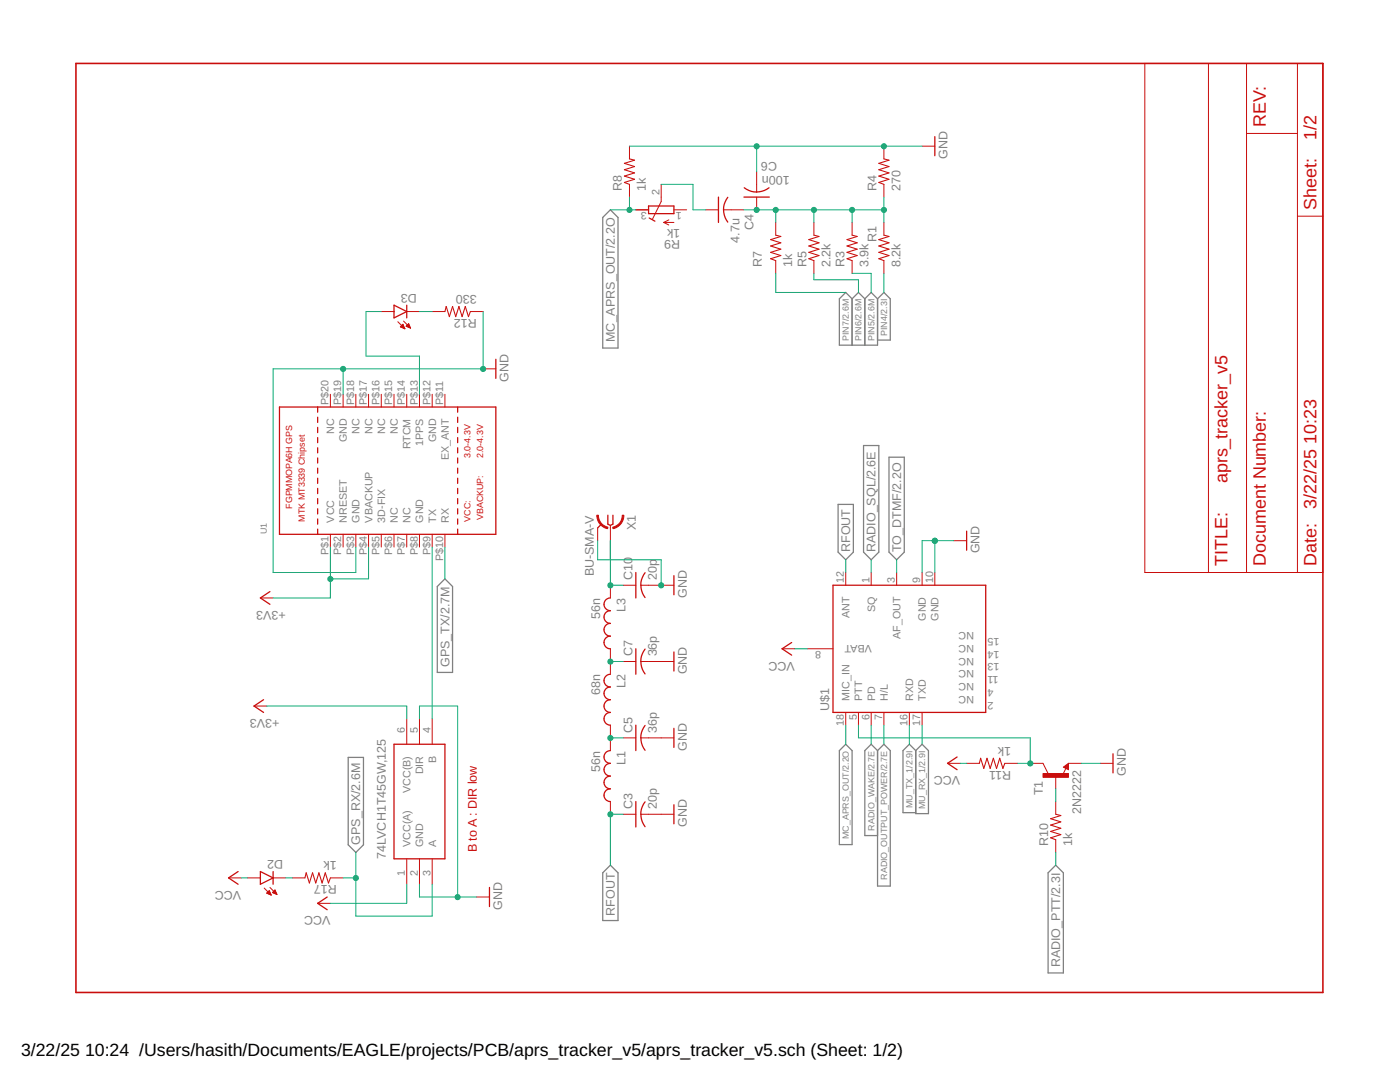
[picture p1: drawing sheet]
<svg xmlns="http://www.w3.org/2000/svg" width="279mm" height="216mm" viewBox="0 0 279 216" stroke-linecap="round" stroke-linejoin="round" font-family="sans-serif">
<g fill="none" stroke="#808080" stroke-width=".25">
<path d="M121.8 41.9l1.5 1.5v26h-3v-26zM170.1 59.6l-1.3-1.2-1.3 1.2v9.3h7.6v-9.3M170.1 59.6v9.3M170.1 59.6l1.2-1.2 1.3 1.2M172.6 59.6v9.3M172.6 59.6l1.3-1.2 1.2 1.2M175.1 59.6l1.3-1.2 1.3 1.2v8.3h-2.6M172.3 88.9h3.1v21.3l-1.5 1.5-1.6-1.5zM177.4 91.2h3.1v19l-1.6 1.5-1.5-1.5zM88.8 115.5l1.5 1.5v17.2h-3v-17.2zM167.3 100.6h3v9.6l-1.5 1.5-1.5-1.5zM69.5 151.1h3v17.5l-1.5 1.5-1.5-1.5z"/>
<path d="M168.8 148.5l1.3 1.3v18.7h-2.6v-18.7zM175.1 149.8l-1.2-1.3-1.3 1.3v16.9h2.5M176.4 148.5l1.3 1.3v27h-2.6v-27zM182.8 149.8l-1.3-1.3-1.3 1.3v12.4h2.6M184 148.5l1.3 1.3v12.5h-2.5v-12.5zM120.3 174.2l1.5-1.6 1.5 1.6v9.5h-3zM210.7 172.6l1.5 1.6v19.9h-3v-19.9z"/>
</g>
<g fill="none" stroke="#c90d0c" stroke-width=".2">
<path d="M228.5 12.7h35.5v101.5h-35.5zM241.2 12.7v101.5M248.8 12.7v101.5M258.9 12.7v101.5M125.6 29.2v2.5M125.6 36.8v2.5M132 36.8v3.4l-1.8 3.5M151 34.2v4.1M151 39.3v2.6M176.4 29.2v2.5M176.4 36.8v2.5M184 29.2h2.6"/>
<path d="M248.8 26.6h10.1M126.9 41.9h2.5M132.5 44.4h2M132.5 44.4l1 .5M133.5 43.9l-1 .5M134.5 41.9h2.5M140.8 41.9h2.6M144.4 41.9h4.1M154.8 44.4v2.5M154.8 52v2.5M162.4 44.4v2.5M162.4 52v2.5"/>
<path d="M170.1 44.4v2.5M170.1 52v2.5M176.4 44.4v2.5M176.4 52v2.5M258.9 43.1h5.1M65.9 78.7v2.5M68.5 78.7v2.5M71 78.7v2.5M73.6 78.7v2.5M76.1 78.7v2.5M76.1 62.2h2.5M78.6 78.7v2.5"/>
<path d="M79.4 64.2l1.4 1.4M79.9 65.2l.5-.5 .4 .9zM79.9 65.2h.1M80.1 65.1v.2M80.2 64.9v.4M80.3 64.8v.6M80.4 64.7v.7M80.5 64.1l1.4 1.4M80.5 65v.5M80.7 65.3v.3M80.8 65.6h.1M81 65.1l.6-.5 .3 .9z"/>
<path d="M81.2 65v.1M81.2 78.7v2.5M81.2 62.2h2.5M81.3 64.9v.3M81.4 64.7v.5M81.5 64.6v.7M81.6 64.8v.5M81.7 65v.4M81.9 65.3v.1M83.7 78.7v2.5M86.3 78.7v2.5M86.3 62.2h2.5"/>
<path d="M88.8 78.7v2.5M93.9 62.2h2.5M96.4 73.6h2.6M52 119.3h2.5M65.9 106.6v2.6M68.5 106.6v2.6M71 106.6v2.6M73.6 106.6v2.6M76.1 106.6v2.6M78.6 106.6v2.6M81.2 106.6v2.6M83.7 106.6v2.6"/>
<path d="M86.3 106.6v2.6M88.8 106.6v2.6M119.3 105.3v2.6M121.8 104.8v3.1M121.8 116.8v2.5M124.4 116.8h2.5M127.9 116.8h6.6M168.8 114.2v2.6M173.9 114.2v2.6M178.9 114.2v2.6M184 114.2v2.6M186.6 114.2v2.6"/>
<path d="M190.4 107.9h2.5M121.8 129.5v5M124.4 132h2.5M127.9 132h6.6M156.1 129.5h2.5M161.2 129.5h5M50.7 140.9h2.5M81.2 143.4v5.1M83.7 143.4v5.1M86.3 143.4v5.1M121.8 144.7v5.1M121.8 159.9v2.6"/>
<path d="M124.4 147.2h2.5M127.9 147.2h6.6M168.8 142.2v2.5M171.3 142.2v2.5M173.9 142.2v2.5M176.4 142.2v2.5M181.5 142.2v2.5M184 142.2v2.5M189.1 152.3h2.5M192.9 152.3h2.6M200.5 152.3h2.6M205.6 152.3h2.6l1 2"/>
<path d="M210.7 154.9v2.5M210.7 159.9v2.6M212.2 153.1l1-.8v1.3zM212.7 153.3l-.6 1.3M213.2 152.3h2.6M219.6 152.3h2.5M45.6 175.2h2.6M49.4 175.2h2.6M52.7 177.2l1.4 1.4M53.2 178.2l.5-.5 .4 .9zM53.3 178.2h.1M53.4 178.1v.2"/>
<path d="M53.5 177.9v.5M53.6 177.8v.6M53.8 177.8v.7M53.9 177.1l1.4 1.4M53.9 178v.5M54 178.3v.2M54.4 178.1l.5-.5 .4 .9zM54.5 178v.1M54.5 175.2h2.5M54.6 177.9v.3M54.7 177.7v.5M54.8 177.6v.7"/>
<path d="M55 177.8v.6M55.1 178.1v.3M55.2 178.4v.1M58.3 175.2h2.6M65.9 175.2h2.6M81.2 171.4v5M83.7 171.4v5M86.3 171.4v5M95.1 179h2.6M124.4 162.5h2.5M127.9 162.5h6.6M210.7 167.6v2.5"/>
<path d="M63.4 180.3h2.5"/>
</g>
<g fill="none" stroke="#c90d0c" stroke-width=".25">
<path d="M143.4 39.3v5.1M145.2 39.4a4 4 0 0 0 0 4.9M148.5 39.3h5M148.5 37.5a4 4 0 0 0 5 0M186.6 27.3v3.8M129.4 41.1h5.1v1.5h-5.1zM129.6 43.5l1.1 .6M78.6 60.9l2.6 1.3-2.6 1.2zM81.2 60.9v2.5M99 71.7v3.8M55.8 81.2h43.2v25.4h-43.2zM63.4 81.2v1.1"/>
<path d="M63.4 83.2v1.1M63.4 85.3v1M63.4 87.3v1M63.4 89.3v1.1M63.4 91.4v1M63.4 93.4v1M63.4 95.4v1.1M63.4 97.5v1M63.4 99.5v1M91.3 81.2v1.1M91.3 83.2v1.1M91.3 85.3v1"/>
<path d="M91.3 87.3v1M91.3 89.3v1.1M91.3 91.4v1M91.3 93.4v1M91.3 95.4v1.1M91.3 97.5v1M91.3 99.5v1M53.9 118l-1.9 1.3 1.9 1.3M63.4 101.5v1.1M63.4 103.5v1.1M63.4 105.6v1M91.3 101.5v1.1"/>
<path d="M91.3 103.5v1.1M91.3 105.6v1M120 104.6l-.7 .7M121.3 102.8v1.8l.5 .2 .5-.2v-1.8M121.8 119.3a1.27 1.27 0 0 0-1.3 1.3 1.27 1.27 0 0 0 1.3 1.3 1.27 1.27 0 0 0-1.3 1.2 1.27 1.27 0 0 0 1.3 1.3 1.27 1.27 0 0 0-1.3 1.3 1.27 1.27 0 0 0 1.3 1.2 1.26 1.26 0 0 0-1.3 1.3 1.26 1.26 0 0 0 1.3 1.3M126.9 114.2v5.1M127.9 116.8l.3 1.5 .5 .9M128.7 114.3l-.3 .4a3.8 3.8 0 0 0-.5 2.1M134.5 114.9v3.8M166.2 116.8h30.5v25.4h-30.5zM192.9 106v3.8M52.6 139.6l-1.9 1.3 1.9 1.3"/>
<path d="M121.8 134.5a1.27 1.27 0 0 0-1.3 1.3 1.27 1.27 0 0 0 1.3 1.3 1.27 1.27 0 0 0-1.3 1.2 1.27 1.27 0 0 0 1.3 1.3 1.27 1.27 0 0 0-1.3 1.3 1.27 1.27 0 0 0 1.3 1.3 1.27 1.27 0 0 0-1.3 1.2 1.27 1.27 0 0 0 1.3 1.3M126.9 129.5v5M127.9 132l.3 1.6 .5 .9M128.7 129.5l-.3 .5a3.7 3.7 0 0 0-.5 2M134.5 130.1v3.8M158 128.2l-1.9 1.3 1.9 1.2M78.6 148.5h10.2v22.9h-10.2zM121.8 149.8a1.27 1.27 0 0 0-1.3 1.2 1.27 1.27 0 0 0 1.3 1.3 1.27 1.27 0 0 0-1.3 1.3 1.27 1.27 0 0 0 1.3 1.3 1.27 1.27 0 0 0-1.3 1.2 1.27 1.27 0 0 0 1.3 1.3 1.27 1.27 0 0 0-1.3 1.3 1.27 1.27 0 0 0 1.3 1.2M126.9 144.7v5.1M126.9 159.9v5.1M127.9 147.2l.3 1.6 .5 .9M128.7 160l-.3 .4a3.8 3.8 0 0 0-.5 2.1"/>
<path d="M128.7 144.8l-.3 .4a3.7 3.7 0 0 0-.5 2M134.5 145.3v3.8M191 151l-1.9 1.3 1.9 1.3M212.7 153.1l.3-.1v.3l-.5-.2 .6-.5v.7M222.1 150.4v3.8M47.5 173.9l-1.9 1.3 1.9 1.2M52 173.9l2.5 1.3-2.5 1.2zM54.5 173.9v2.5M65.3 179l-1.9 1.3 1.9 1.2M97.7 177.1v3.8M127.9 162.5l.1 1 .7 1.5M134.5 160.6v3.8"/>
</g>
<path d="M125.6 31.7l1 .3-2 .6 2 .6-2 .7 2 .6-2 .6 2 .7-2 .6 1 .4M176.4 31.7l1 .3-2 .6 2 .6-2 .7 2 .6-2 .6 2 .7-2 .6 1 .4M154.8 46.9l1 .3-2 .6 2 .7-2 .6 2 .6-2 .7 2 .6-2 .6 1 .4M162.4 46.9l1 .3-2 .6 2 .7-2 .6 2 .6-2 .7 2 .6-2 .6 1 .4M170.1 46.9l1 .3-2.1 .6 2.1 .7-2.1 .6 2.1 .6-2.1 .7 2.1 .6-2.1 .6 1.1 .4M176.4 46.9l1 .3-2 .6 2 .7-2 .6 2 .6-2 .7 2 .6-2 .6 1 .4M88.8 62.2l.2-1 .7 2 .6-2 .7 2 .6-2 .6 2 .7-2 .6 2 .4-1M195.5 152.3l.2-1 .6 2 .7-2 .6 2 .6-2 .7 2 .6-2 .7 2 .3-1M60.9 175.2l.2-1 .6 2 .7-2 .6 2 .6-2 .7 2 .6-2 .7 2 .3-1M210.7 162.5l1 .2-2 .7 2 .6-2 .6 2 .7-2 .6 2 .6-2 .7 1 .4" fill="none" stroke="#c90d0c" stroke-width=".21"/>
<path d="M208.2 154.3h5v.8h-5z" fill="#c90d0c" stroke="#c90d0c" stroke-width=".2"/>
<path d="M15.2 12.7h248.8v185.3h-248.8z" fill="none" stroke="#c90d0c" stroke-width=".32"/>
<g fill="#c90d0c" stroke="#c90d0c" stroke-width=".2">
<path d="M124.2 102.8h.3a2.67 2.67 0 0 1-2.2 2.7v-.3a2.35 2.35 0 0 0 1.9-2.4z" fill-rule="evenodd"/>
<path d="M119.1 102.8h.3a2.4 2.4 0 0 0 1.9 2.4v.3a2.69 2.69 0 0 1-2.2-2.7z" fill-rule="evenodd"/>
</g>
<g fill="none" stroke="#0dab76" stroke-width=".2">
<path d="M125.6 29.2h58.4M125.6 39.3v2.6M132 36.8h6.3v5.1h2.5M151 29.2v5M176.4 39.3v5.1M121.8 41.9h5.1M148.5 41.9h27.9M154.8 54.5v3.9h14M154.8 41.9v2.5M162.4 54.5v1.3h8.9v2.6M162.4 41.9v2.5M170.1 54.5h3.8v3.9"/>
<path d="M170.1 41.9v2.5M176.4 54.5v3.9M68.5 73.6v5.1M76.1 62.2h-3.1v8.9h10.7v7.6M83.7 62.2h2.6M96.4 62.2v11.4h-41.9v40.6h16.5v-5M65.9 109.2v10.1h-11.4M73.6 109.2v6.3h-7.7M86.3 109.2v34.2M88.8 109.2v6.3M119.3 107.9v3.8h12.7v5.1M121.8 107.9v8.9h2.6"/>
<path d="M168.8 111.7v2.5M173.9 111.7v2.5M178.9 111.7v2.5M186.6 107.9v6.3M190.4 107.9h-6.4v6.3M121.8 132h2.6M158.6 129.5h2.6M53.2 140.9h28v2.5M83.7 143.4v-2.5h7.6v38.1M121.8 147.2h2.6M168.8 144.7v3.8M171.3 144.7v2.5h34.3v5.1h-2.5"/>
<path d="M173.9 144.7v3.8M176.4 144.7v3.8M181.5 144.7v3.8M184 144.7v3.8M191.6 152.3h1.3M210.7 157.4v2.5M215.8 152.3h3.8M48.2 175.2h1.2M57 175.2h1.3M68.5 175.2h2.5M71 170.1v12.7h15.3v-6.4M81.2 176.4v3.9h-15.3"/>
<path d="M83.7 176.4v2.6h11.4M124.4 162.5h-2.6v10.1M210.7 170.1v2.5"/>
</g>
<g fill="#0dab76" stroke="#0dab76" stroke-width=".2">
<circle cx="186.6" cy="107.9" r=".51"/>
<circle cx="68.5" cy="73.6" r=".51"/>
<circle cx="96.4" cy="73.6" r=".51"/>
<circle cx="151" cy="29.2" r=".51"/>
<circle cx="176.4" cy="29.2" r=".51"/>
<circle cx="132" cy="116.8" r=".51"/>
<circle cx="91.3" cy="179" r=".51"/>
<circle cx="125.6" cy="41.9" r=".51"/>
<circle cx="170.1" cy="41.9" r=".51"/>
<circle cx="154.8" cy="41.9" r=".51"/>
<circle cx="151" cy="41.9" r=".51"/>
<circle cx="176.4" cy="41.9" r=".51"/>
<circle cx="162.4" cy="41.9" r=".51"/>
<circle cx="71" cy="175.2" r=".51"/>
<circle cx="205.6" cy="152.3" r=".51"/>
<circle cx="65.9" cy="115.5" r=".51"/>
<circle cx="121.8" cy="162.5" r=".51"/>
<circle cx="121.8" cy="147.3" r=".51"/>
<circle cx="121.8" cy="132" r=".51"/>
<circle cx="121.8" cy="116.8" r=".51"/>
</g>
<g font-size="3.6" fill="#c90d0c">
<text x="252.6" y="25.4" transform="rotate(-90 252.6 25.4)">REV:</text>
<text x="262.7" y="27.9" transform="rotate(-90 262.7 27.9)">1/2</text>
<text x="262.7" y="41.9" transform="rotate(-90 262.7 41.9)">Sheet:</text>
<text x="262.7" y="88.6" transform="rotate(-90 262.7 88.6)">10:23</text>
<text x="245" y="96.5" transform="rotate(-90 245 96.5)">aprs_tracker_v5</text>
<text x="262.7" y="101.5" transform="rotate(-90 262.7 101.5)">3/22/25</text>
<text x="245" y="113" transform="rotate(-90 245 113)">TITLE:</text>
<text x="252.6" y="113" transform="rotate(-90 252.6 113)">Document Number:</text>
<text x="262.7" y="113" transform="rotate(-90 262.7 113)">Date:</text>
</g>
<g font-size="3.5">
<text x="4.2" y="210.7">3/22/25</text>
<text x="17" y="210.7">10:24 /Users/hasith/Documents/EAGLE/projects/PCB/aprs_tracker_v5/aprs_tracker_v5.sch (Sheet: 1/2)</text>
</g>
<g font-size="2.5" fill="#808080">
<text x="155.1" y="32.3" transform="rotate(-180 155.1 32.3)">C6</text>
<text x="157.6" y="35.1" transform="rotate(-180 157.6 35.1)">100n</text>
<text x="189.1" y="31.7" transform="rotate(-90 189.1 31.7)">GND</text>
<text x="124.1" y="38" transform="rotate(-90 124.1 38)">R8</text>
<text x="128.9" y="38" transform="rotate(-90 128.9 38)">1k</text>
<text x="174.9" y="38" transform="rotate(-90 174.9 38)">R4</text>
<text x="179.7" y="38" transform="rotate(-90 179.7 38)">270</text>
<text x="135.8" y="45.7" transform="rotate(-180 135.8 45.7)">1k</text>
<text x="135.8" y="47.8" transform="rotate(-180 135.8 47.8)">R9</text>
<text x="150.4" y="45.9" transform="rotate(-90 150.4 45.9)">C4</text>
<text x="147.6" y="48.5" transform="rotate(-90 147.6 48.5)">4.7u</text>
<text x="152.1" y="53.3" transform="rotate(-90 152.1 53.3)">R7</text>
<text x="158.1" y="53.3" transform="rotate(-90 158.1 53.3)">1k</text>
<text x="160.9" y="53.3" transform="rotate(-90 160.9 53.3)">R5</text>
<text x="165.7" y="53.3" transform="rotate(-90 165.7 53.3)">2.2k</text>
<text x="168.6" y="53.3" transform="rotate(-90 168.6 53.3)">R3</text>
<text x="173.4" y="53.3" transform="rotate(-90 173.4 53.3)">3.9k</text>
<text x="174.9" y="48.2" transform="rotate(-90 174.9 48.2)">R1</text>
<text x="179.7" y="53.3" transform="rotate(-90 179.7 53.3)">8.2k</text>
<text x="83.2" y="58.6" transform="rotate(-180 83.2 58.6)">D3</text>
<text x="95.1" y="58.9" transform="rotate(-180 95.1 58.9)">330</text>
<text x="95.1" y="63.7" transform="rotate(-180 95.1 63.7)">R12</text>
<text x="122.7" y="68.2" transform="rotate(-90 122.7 68.2)">MC_APRS_OUT/2.2O</text>
<text x="101.5" y="76.1" transform="rotate(-90 101.5 76.1)">GND</text>
<text x="126.9" y="105.9" transform="rotate(-90 126.9 105.9)">X1</text>
<text x="169.7" y="110.2" transform="rotate(-90 169.7 110.2)">RFOUT</text>
<text x="174.8" y="110.2" transform="rotate(-90 174.8 110.2)">RADIO_SQL/2.6E</text>
<text x="179.8" y="110.2" transform="rotate(-90 179.8 110.2)">TO_DTMF/2.2O</text>
<text x="195.5" y="110.4" transform="rotate(-90 195.5 110.4)">GND</text>
<text x="118.5" y="115" transform="rotate(-90 118.5 115)">BU-SMA-V</text>
<text x="126.2" y="115.8" transform="rotate(-90 126.2 115.8)">C10</text>
<text x="131.1" y="115.8" transform="rotate(-90 131.1 115.8)">20p</text>
<text x="137" y="119.3" transform="rotate(-90 137 119.3)">GND</text>
<text x="57" y="121.8" transform="rotate(-180 57 121.8)">+3V3</text>
<text x="119.8" y="123.5" transform="rotate(-90 119.8 123.5)">56n</text>
<text x="124.9" y="122.1" transform="rotate(-90 124.9 122.1)">L3</text>
<text x="126.2" y="131" transform="rotate(-90 126.2 131)">C7</text>
<text x="131.1" y="131" transform="rotate(-90 131.1 131)">36p</text>
<text x="89.7" y="133.1" transform="rotate(-90 89.7 133.1)">GPS_TX/2.7M</text>
<text x="124.9" y="137.3" transform="rotate(-90 124.9 137.3)">L2</text>
<text x="137" y="134.5" transform="rotate(-90 137 134.5)">GND</text>
<text x="158.6" y="132" transform="rotate(-180 158.6 132)">VCC</text>
<text x="55.8" y="143.4" transform="rotate(-180 55.8 143.4)">+3V3</text>
<text x="119.8" y="138.7" transform="rotate(-90 119.8 138.7)">68n</text>
<text x="165.5" y="141.9" transform="rotate(-90 165.5 141.9)">U$1</text>
<text x="126.2" y="146.2" transform="rotate(-90 126.2 146.2)">C5</text>
<text x="131.1" y="146.2" transform="rotate(-90 131.1 146.2)">36p</text>
<text x="137" y="149.8" transform="rotate(-90 137 149.8)">GND</text>
<text x="201.8" y="149" transform="rotate(-180 201.8 149)">1k</text>
<text x="119.8" y="154" transform="rotate(-90 119.8 154)">56n</text>
<text x="124.9" y="152.6" transform="rotate(-90 124.9 152.6)">L1</text>
<text x="191.6" y="154.9" transform="rotate(-180 191.6 154.9)">VCC</text>
<text x="201.8" y="153.8" transform="rotate(-180 201.8 153.8)">R11</text>
<text x="224.7" y="154.9" transform="rotate(-90 224.7 154.9)">GND</text>
<text x="126.2" y="161.5" transform="rotate(-90 126.2 161.5)">C3</text>
<text x="131.1" y="161.5" transform="rotate(-90 131.1 161.5)">20p</text>
<text x="208.1" y="158.7" transform="rotate(-90 208.1 158.7)">T1</text>
<text x="137" y="165" transform="rotate(-90 137 165)">GND</text>
<text x="215.8" y="162.5" transform="rotate(-90 215.8 162.5)">2N2222</text>
<text x="56.5" y="171.6" transform="rotate(-180 56.5 171.6)">D2</text>
<text x="67.2" y="171.9" transform="rotate(-180 67.2 171.9)">1k</text>
<text x="71.9" y="168.6" transform="rotate(-90 71.9 168.6)">GPS_RX/2.6M</text>
<text x="77" y="171.4" transform="rotate(-90 77 171.4)">74LVCH1T45GW,125</text>
<text x="209.2" y="168.8" transform="rotate(-90 209.2 168.8)">R10</text>
<text x="214" y="168.8" transform="rotate(-90 214 168.8)">1k</text>
<text x="48.2" y="177.7" transform="rotate(-180 48.2 177.7)">VCC</text>
<text x="67.2" y="176.7" transform="rotate(-180 67.2 176.7)">R17</text>
<text x="65.9" y="182.8" transform="rotate(-180 65.9 182.8)">VCC</text>
<text x="100.2" y="181.5" transform="rotate(-90 100.2 181.5)">GND</text>
<text x="122.7" y="182.8" transform="rotate(-90 122.7 182.8)">RFOUT</text>
<text x="211.6" y="193" transform="rotate(-90 211.6 193)">RADIO_PTT/2.3I</text>
</g>
<text font-size="2.5" fill="#c90d0c" x="95.1" y="170.1" transform="rotate(-90 95.1 170.1)">B to A : DIR low</text>
<g font-size="2.1" fill="#808080">
<text x="131.6" y="39" transform="rotate(-90 131.6 39)">2</text>
<text x="129.1" y="42.2" transform="rotate(-180 129.1 42.2)">3</text>
<text x="136" y="42.2" transform="rotate(-180 136 42.2)">1</text>
<text x="65.6" y="80.9" transform="rotate(-90 65.6 80.9)">P$20</text>
<text x="68.1" y="80.9" transform="rotate(-90 68.1 80.9)">P$19</text>
<text x="70.7" y="80.9" transform="rotate(-90 70.7 80.9)">P$18</text>
<text x="73.2" y="80.9" transform="rotate(-90 73.2 80.9)">P$17</text>
<text x="75.7" y="80.9" transform="rotate(-90 75.7 80.9)">P$16</text>
<text x="78.3" y="80.9" transform="rotate(-90 78.3 80.9)">P$15</text>
<text x="80.8" y="80.9" transform="rotate(-90 80.8 80.9)">P$14</text>
<text x="83.4" y="80.9" transform="rotate(-90 83.4 80.9)">P$13</text>
<text x="85.9" y="80.9" transform="rotate(-90 85.9 80.9)">P$12</text>
<text x="88.4" y="80.9" transform="rotate(-90 88.4 80.9)">P$11</text>
<text x="66.7" y="86.6" transform="rotate(-90 66.7 86.6)">NC</text>
<text x="69.2" y="88.3" transform="rotate(-90 69.2 88.3)">GND</text>
<text x="71.8" y="86.6" transform="rotate(-90 71.8 86.6)">NC</text>
<text x="74.3" y="86.6" transform="rotate(-90 74.3 86.6)">NC</text>
<text x="76.9" y="86.6" transform="rotate(-90 76.9 86.6)">NC</text>
<text x="79.4" y="86.6" transform="rotate(-90 79.4 86.6)">NC</text>
<text x="81.9" y="89.7" transform="rotate(-90 81.9 89.7)">RTCM</text>
<text x="84.5" y="89" transform="rotate(-90 84.5 89)">1PPS</text>
<text x="87" y="88.3" transform="rotate(-90 87 88.3)">GND</text>
<text x="89.6" y="91.9" transform="rotate(-90 89.6 91.9)">EX_ANT</text>
<text x="66.7" y="104.3" transform="rotate(-90 66.7 104.3)">VCC</text>
<text x="69.2" y="104.3" transform="rotate(-90 69.2 104.3)">NRESET</text>
<text x="71.8" y="104.3" transform="rotate(-90 71.8 104.3)">GND</text>
<text x="74.3" y="104.3" transform="rotate(-90 74.3 104.3)">VBACKUP</text>
<text x="76.9" y="104.3" transform="rotate(-90 76.9 104.3)">3D-FIX</text>
<text x="79.4" y="104.3" transform="rotate(-90 79.4 104.3)">NC</text>
<text x="81.9" y="104.3" transform="rotate(-90 81.9 104.3)">NC</text>
<text x="84.5" y="104.3" transform="rotate(-90 84.5 104.3)">GND</text>
<text x="87" y="104.3" transform="rotate(-90 87 104.3)">TX</text>
<text x="89.6" y="104.3" transform="rotate(-90 89.6 104.3)">RX</text>
<text x="65.6" y="110.8" transform="rotate(-90 65.6 110.8)">P$1</text>
<text x="68.1" y="110.8" transform="rotate(-90 68.1 110.8)">P$2</text>
<text x="70.7" y="110.8" transform="rotate(-90 70.7 110.8)">P$3</text>
<text x="73.2" y="110.8" transform="rotate(-90 73.2 110.8)">P$4</text>
<text x="75.7" y="110.8" transform="rotate(-90 75.7 110.8)">P$5</text>
<text x="78.3" y="110.8" transform="rotate(-90 78.3 110.8)">P$6</text>
<text x="80.8" y="110.8" transform="rotate(-90 80.8 110.8)">P$7</text>
<text x="83.4" y="110.8" transform="rotate(-90 83.4 110.8)">P$8</text>
<text x="85.9" y="110.8" transform="rotate(-90 85.9 110.8)">P$9</text>
<text x="88.4" y="112" transform="rotate(-90 88.4 112)">P$10</text>
<text x="168.4" y="116.4" transform="rotate(-90 168.4 116.4)">12</text>
<text x="173.5" y="116.4" transform="rotate(-90 173.5 116.4)">1</text>
<text x="178.6" y="116.4" transform="rotate(-90 178.6 116.4)">3</text>
<text x="183.7" y="116.4" transform="rotate(-90 183.7 116.4)">9</text>
<text x="186.2" y="116.4" transform="rotate(-90 186.2 116.4)">10</text>
<text x="169.5" y="123.4" transform="rotate(-90 169.5 123.4)">ANT</text>
<text x="174.6" y="122.2" transform="rotate(-90 174.6 122.2)">SQ</text>
<text x="184.8" y="123.8" transform="rotate(-90 184.8 123.8)">GND</text>
<text x="187.3" y="123.8" transform="rotate(-90 187.3 123.8)">GND</text>
<text x="163.9" y="129.8" transform="rotate(-180 163.9 129.8)">8</text>
<text x="174" y="128.7" transform="rotate(-180 174 128.7)">VBAT</text>
<text x="179.7" y="127.5" transform="rotate(-90 179.7 127.5)">AF_OUT</text>
<text x="194.4" y="131.2" transform="rotate(-180 194.4 131.2)">NC</text>
<text x="194.4" y="128.7" transform="rotate(-180 194.4 128.7)">NC</text>
<text x="194.4" y="126.2" transform="rotate(-180 194.4 126.2)">NC</text>
<text x="199.4" y="129.8" transform="rotate(-180 199.4 129.8)">14</text>
<text x="199.4" y="127.3" transform="rotate(-180 199.4 127.3)">15</text>
<text x="194.4" y="136.3" transform="rotate(-180 194.4 136.3)">NC</text>
<text x="194.4" y="133.8" transform="rotate(-180 194.4 133.8)">NC</text>
<text x="198.3" y="137.4" transform="rotate(-180 198.3 137.4)">4</text>
<text x="199.3" y="134.9" transform="rotate(-180 199.3 134.9)">11</text>
<text x="199.4" y="132.4" transform="rotate(-180 199.4 132.4)">13</text>
<text x="169.5" y="139.8" transform="rotate(-90 169.5 139.8)">MIC_IN</text>
<text x="171" y="143.7" transform="rotate(-90 171 143.7)">5</text>
<text x="172.1" y="139.8" transform="rotate(-90 172.1 139.8)">PTT</text>
<text x="173.5" y="143.7" transform="rotate(-90 173.5 143.7)">6</text>
<text x="174.6" y="139.8" transform="rotate(-90 174.6 139.8)">PD</text>
<text x="176" y="143.7" transform="rotate(-90 176 143.7)">7</text>
<text x="177.2" y="139.8" transform="rotate(-90 177.2 139.8)">H/L</text>
<text x="182.2" y="139.8" transform="rotate(-90 182.2 139.8)">RXD</text>
<text x="184.8" y="139.8" transform="rotate(-90 184.8 139.8)">TXD</text>
<text x="194.4" y="138.9" transform="rotate(-180 194.4 138.9)">NC</text>
<text x="198.3" y="140" transform="rotate(-180 198.3 140)">2</text>
<text x="80.8" y="146.2" transform="rotate(-90 80.8 146.2)">6</text>
<text x="83.4" y="146.2" transform="rotate(-90 83.4 146.2)">5</text>
<text x="85.9" y="146.2" transform="rotate(-90 85.9 146.2)">4</text>
<text x="168.4" y="144.9" transform="rotate(-90 168.4 144.9)">18</text>
<text x="181.1" y="144.9" transform="rotate(-90 181.1 144.9)">16</text>
<text x="183.7" y="144.9" transform="rotate(-90 183.7 144.9)">17</text>
<text x="84.5" y="154.5" transform="rotate(-90 84.5 154.5)">DIR</text>
<text x="87" y="152.3" transform="rotate(-90 87 152.3)">B</text>
<text x="81.9" y="158.2" transform="rotate(-90 81.9 158.2)">VCC(B)</text>
<text x="81.9" y="169" transform="rotate(-90 81.9 169)">VCC(A)</text>
<text x="84.5" y="169" transform="rotate(-90 84.5 169)">GND</text>
<text x="87" y="169" transform="rotate(-90 87 169)">A</text>
<text x="80.8" y="174.9" transform="rotate(-90 80.8 174.9)">1</text>
<text x="83.4" y="174.9" transform="rotate(-90 83.4 174.9)">2</text>
<text x="85.9" y="174.9" transform="rotate(-90 85.9 174.9)">3</text>
</g>
<g font-size="1.8" fill="#808080">
<text x="169.4" y="68" transform="rotate(-90 169.4 68)">PIN7/2.6M</text>
<text x="172" y="68" transform="rotate(-90 172 68)">PIN6/2.6M</text>
<text x="174.5" y="68" transform="rotate(-90 174.5 68)">PIN5/2.6M</text>
<text x="177" y="67" transform="rotate(-90 177 67)">PIN4/2.3I</text>
<text x="53.2" y="106.6" transform="rotate(-90 53.2 106.6)">U1</text>
<text x="182.1" y="161.2" transform="rotate(-90 182.1 161.2)">MU_TX_1/2.9I</text>
<text x="184.7" y="161.4" transform="rotate(-90 184.7 161.4)">MU_RX_1/2.9I</text>
<text x="169.4" y="167.5" transform="rotate(-90 169.4 167.5)">MC_APRS_OUT/2.2O</text>
<text x="174.5" y="165.7" transform="rotate(-90 174.5 165.7)">RADIO_WAKE/2.7E</text>
<text x="177" y="175.6" transform="rotate(-90 177 175.6)">RADIO_OUTPUT_POWER/2.7E</text>
</g>
<g font-size="1.8" fill="#c90d0c">
<text x="93.9" y="91.4" transform="rotate(-90 93.9 91.4)">3.0-4.3V</text>
<text x="96.4" y="91.4" transform="rotate(-90 96.4 91.4)">2.0-4.3V</text>
<text x="58.3" y="101.5" transform="rotate(-90 58.3 101.5)">FGPMMOPA6H GPS</text>
<text x="60.9" y="104.1" transform="rotate(-90 60.9 104.1)">MTK MT3339 Chipset</text>
<text x="93.9" y="104.1" transform="rotate(-90 93.9 104.1)">VCC:</text>
<text x="96.4" y="103.8" transform="rotate(-90 96.4 103.8)">VBACKUP:</text>
</g>
</svg>
